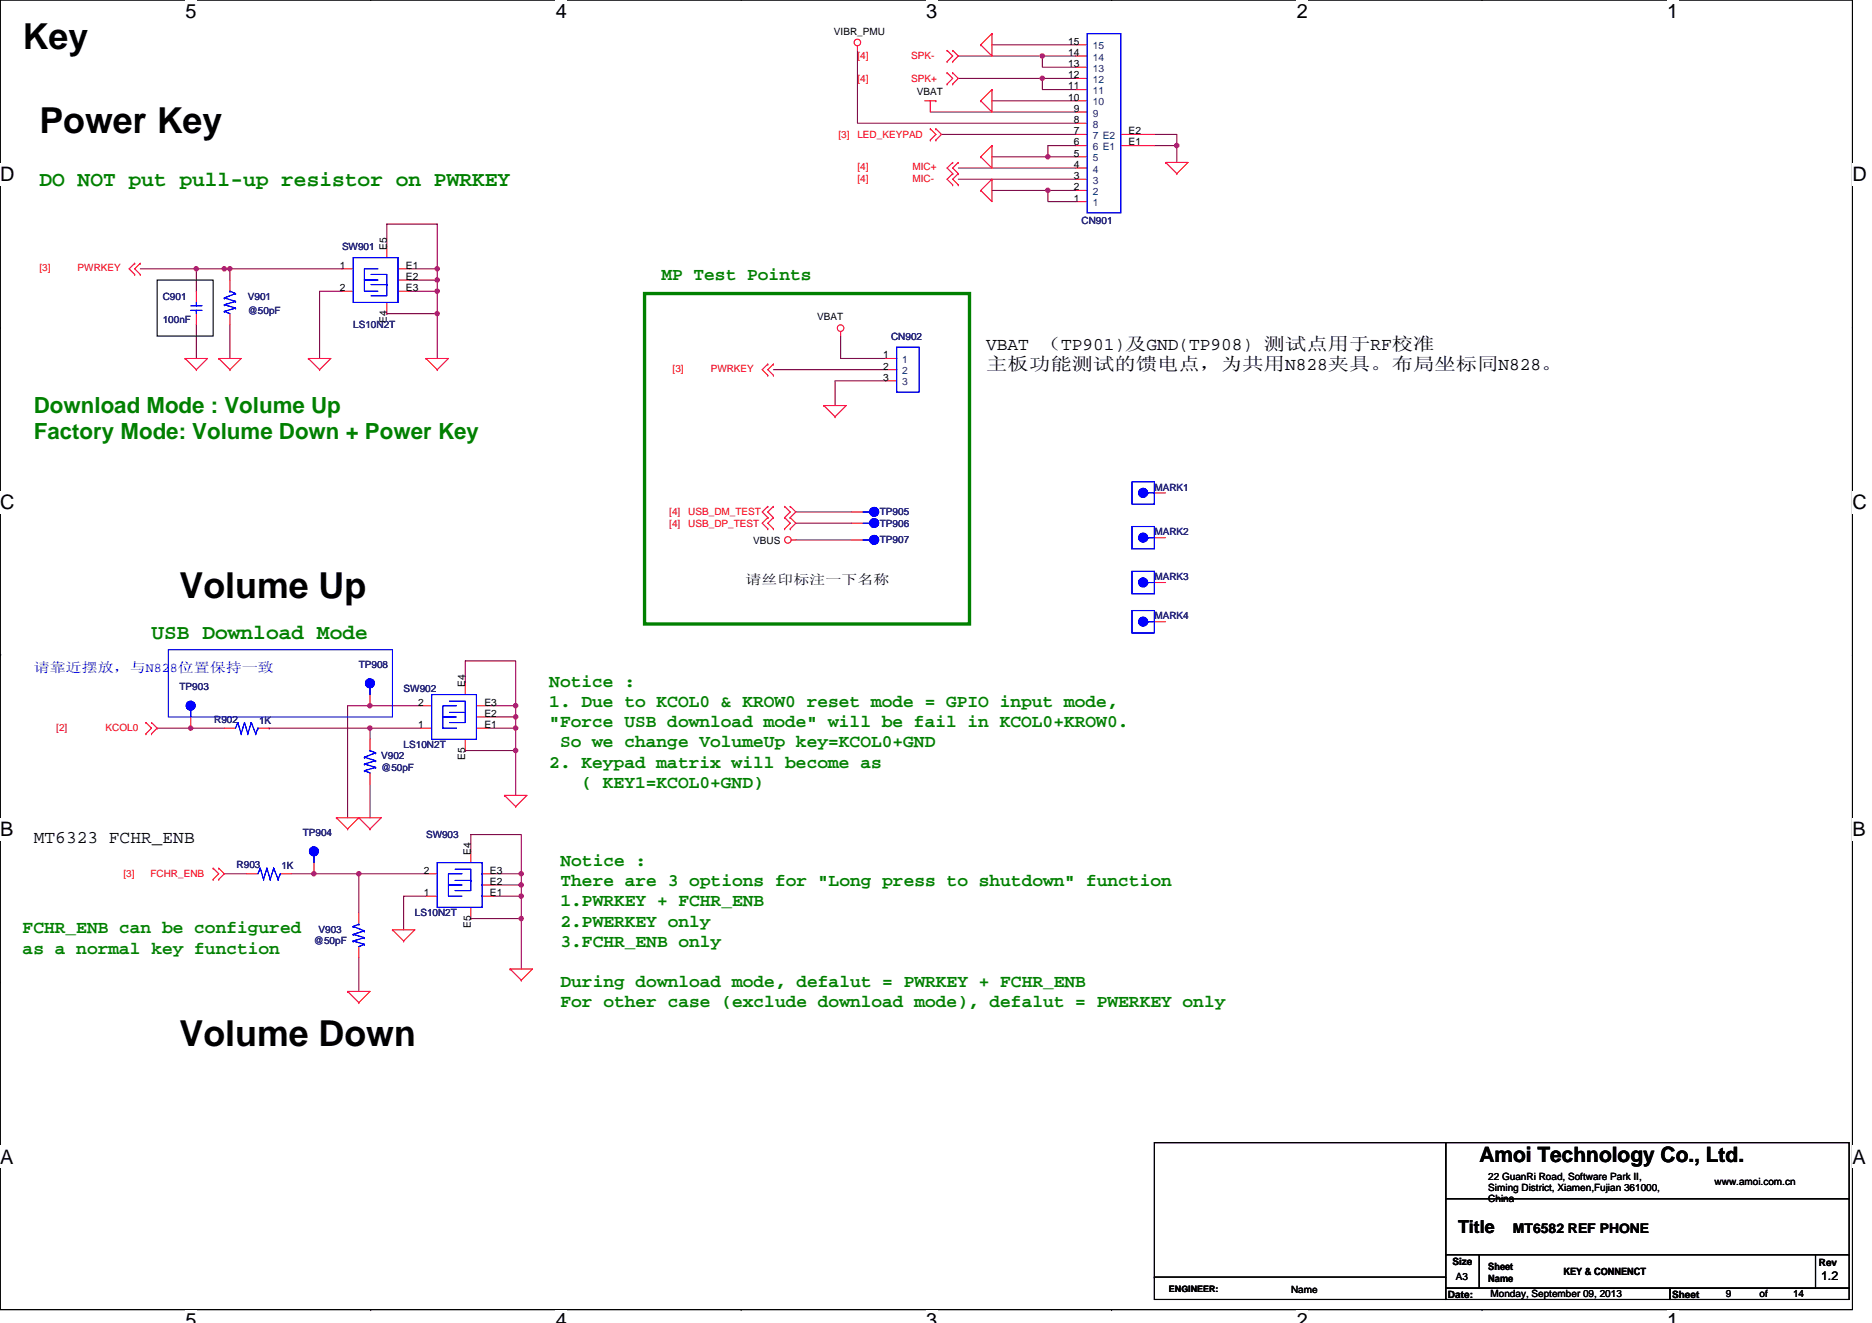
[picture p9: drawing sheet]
<svg xmlns="http://www.w3.org/2000/svg" width="297mm" height="210mm" viewBox="0 0 297 210" stroke-linecap="round" stroke-linejoin="round" font-family="sans-serif">
<path d="M0 0h293.9v207.9h-293.9z" fill="none" stroke="#000" stroke-width=".17"/>
<g fill="#fff">
<path d="M29.4 0h1.8v3.5h-1.8z"/>
<path d="M29.4 207.9h1.8v2h-1.8z"/>
</g>
<path d="M58.8 0h.1M58.8 207.9h.1" fill="none" stroke="#000" stroke-width=".17"/>
<g fill="#fff">
<path d="M88.2 0h1.8v3.5h-1.8z"/>
<path d="M88.2 207.9h1.8v2h-1.8z"/>
</g>
<path d="M117.6 0h.1M117.6 207.9h.1" fill="none" stroke="#000" stroke-width=".17"/>
<g fill="#fff">
<path d="M147 0h1.7v3.5h-1.7z"/>
<path d="M147 207.9h1.7v2h-1.7z"/>
</g>
<path d="M176.4 0h.1M176.4 207.9h.1" fill="none" stroke="#000" stroke-width=".17"/>
<g fill="#fff">
<path d="M205.8 0h1.7v3.5h-1.7z"/>
<path d="M205.8 207.9h1.7v2h-1.7z"/>
</g>
<path d="M235.2 0h.1M235.2 207.9h.1" fill="none" stroke="#000" stroke-width=".17"/>
<g fill="#fff">
<path d="M264.5 0h1.8v3.5h-1.8z"/>
<path d="M264.5 207.9h1.8v2h-1.8z"/>
<path d="M0 26h2.3v3.5h-2.3z"/>
<path d="M293.9 26h2.3v3.5h-2.3z"/>
<path d="M0 77.9h2.3v3.5h-2.3z"/>
<path d="M293.9 77.9h2.3v3.5h-2.3z"/>
</g>
<path d="M0 52h.1M293.9 52h.1" fill="none" stroke="#000" stroke-width=".17"/>
<g fill="#fff">
<path d="M0 129.9h2.1v3.5h-2.1z"/>
<path d="M293.9 129.9h2.1v3.5h-2.1z"/>
</g>
<path d="M0 103.9h.1M293.9 103.9h.1" fill="none" stroke="#000" stroke-width=".17"/>
<path d="M0 103.9h.1" fill="none" stroke="#000" stroke-width=".16"/>
<g fill="#fff">
<path d="M0 181.9h2.2v3.5h-2.2z"/>
<path d="M293.9 181.9h2.2v3.5h-2.2z"/>
</g>
<g fill="none" stroke="#000" stroke-width=".17">
<path d="M24.9 44.4h8.9v8.9h-8.9zM0 155.9h.1M293.9 155.9h.1M183.2 181.4h46.2v24.8h-46.2zM229.4 181.4h64v8.8h-64zM229.4 190.2h64v8.9h-64zM229.4 199.1h5.3v5.4h-5.3zM234.7 199.1h53.4v5.4h-53.4zM288.1 199.1h5.3v5.4h-5.3zM183.2 202.7h.1M183.2 202.7h46.2M229.4 204.5h35.6v1.7h-35.6z"/>
<path d="M265 204.5h28.4v1.7h-28.4z"/>
</g>
<g fill="none" stroke="#800040" stroke-width=".17">
<path d="M136.1 8v11.6h34.6M147.6 17.8h23.1M152.1 8.9h13.3v1.8h5.3M152.1 12.4h13.3v1.8h5.3M157.4 7.1h13.3M157.4 16h13.3M165.4 8.9h.1M165.4 12.4h.1M165.4 8.9h5.3M165.4 12.4h5.3M61.4 39.1v-3.5h8v7.1M149.4 21.3h21.3"/>
<path d="M152.1 26.7h18.6M152.1 28.4h18.6M157.4 24.9h8.9M157.4 30.2h8.9v1.8h4.4M166.3 30.2h.1M166.3 24.9h.1M166.3 30.2h4.4M166.3 24.9h4.4M170.7 23.1h-4.4v1.8M183.2 21.3h3.5v1.8M183.2 23.1h3.5M186.7 23.1h.1"/>
<path d="M186.7 23.1v2.7M22.3 42.7h8.9M31.2 42.7h.1M31.2 51.6v5.3M31.2 42.7h4.4M31.2 42.7v3.5M35.6 42.7h.1M35.6 42.7h.9M36.5 42.7h.1M36.5 42.7h17.8M36.5 51.6v5.3M36.5 42.7v1.7"/>
<path d="M54.3 46.2h-3.6v10.7M61.4 49.8h.1M61.4 49.8h8M64.9 44.4h4.5M64.9 46.2h4.5M64.9 42.7h4.5M69.4 44.4h.1M69.4 49.8v7.1M69.4 42.7h.1M69.4 46.2h.1M69.4 42.7v7.1M122.7 58.7h17.8"/>
<path d="M133.4 53.3v3.6h7.1M140.5 60.5h-8v3.9M126.3 85.7h8.9M126.3 83h8.9M126.3 81.3h8.9M24.9 115.6h.1M24.9 115.6h10.7M30.3 115.6h.1M42.7 115.6h.1M42.7 115.6h16M58.7 112h.1M58.7 115.6v1.7"/>
<path d="M58.7 112h-3.5v17.8M58.7 115.6h8M58.7 112h8M73.8 119.1h.1M73.8 108.5v-3.6h8v7.1M73.8 119.1h8M77.4 113.8h4.4M77.4 115.6h4.4M77.4 112h4.4M81.8 113.8h.1M81.8 119.1v7.1M81.8 112h.1"/>
<path d="M81.8 115.6h.1M81.8 112v7.1M35.6 138.7h3.6M46.3 138.7h3.5M49.8 138.7h.1M49.8 138.7h17.8M56.9 138.7h.1M56.9 138.7v6.2M58.7 124.5v5.3M74.7 135.1v-2.6h8v6.2M78.3 138.7h4.4M82.7 138.7h.1"/>
<path d="M82.7 138.7v7.1M56.9 152v5.4M67.6 142.2h-3.6v5.4M74.7 145.8h.1M74.7 145.8h8M78.3 140.5h4.4M78.3 142.2h4.4M82.7 140.5h.1M82.7 145.8v8M82.7 142.2h.1"/>
</g>
<g fill="#f0f" stroke="#f0f" stroke-width=".17">
<circle cx="69.4" cy="44.4" r=".35"/>
<circle cx="31.1" cy="42.7" r=".35"/>
<circle cx="69.4" cy="49.8" r=".35"/>
<circle cx="36.5" cy="42.7" r=".35"/>
<circle cx="35.6" cy="42.7" r=".35"/>
<circle cx="69.4" cy="42.7" r=".35"/>
<circle cx="69.4" cy="46.2" r=".35"/>
<circle cx="30.3" cy="115.6" r=".35"/>
<circle cx="81.8" cy="113.8" r=".35"/>
<circle cx="81.8" cy="119.1" r=".35"/>
<circle cx="81.8" cy="112" r=".35"/>
<circle cx="82.7" cy="140.4" r=".35"/>
<circle cx="82.7" cy="145.8" r=".35"/>
<circle cx="82.7" cy="138.7" r=".35"/>
<circle cx="58.7" cy="112" r=".35"/>
<circle cx="56.9" cy="138.7" r=".35"/>
<circle cx="49.8" cy="138.7" r=".35"/>
<circle cx="82.7" cy="142.2" r=".35"/>
<circle cx="81.8" cy="115.6" r=".35"/>
<circle cx="166.3" cy="30.2" r=".35"/>
<circle cx="186.7" cy="23.1" r=".35"/>
<circle cx="166.3" cy="24.9" r=".35"/>
<circle cx="165.4" cy="8.9" r=".35"/>
<circle cx="165.4" cy="12.4" r=".35"/>
<circle cx="58.7" cy="115.6" r=".35"/>
</g>
<g fill="none" stroke="#f00" stroke-width=".17">
<path d="M136.1 7.3v.7M146.7 16h1.8M147.6 16v1.8M148.5 16h.1M150.3 9.8h.1M150.3 8h.1M150.3 13.3h.1M150.3 11.6h.1M150.3 8l.9 .9-.9 .9M150.3 11.6l.9 .8-.9 .9M151.2 8h.1M151.2 9.8h.1"/>
<path d="M151.2 11.6h.1M151.2 13.3h.1M151.2 8l.9 .9-.9 .9M151.2 11.6l.9 .8-.9 .9M155.6 7.1h.1M155.6 16h.1M157.4 5.3v3.6l-1.8-1.8M157.4 5.3h.1M157.4 14.2v3.6l-1.8-1.8M157.4 14.2h.1M157.4 5.3l-1.8 1.8M157.4 14.2l-1.8 1.8"/>
<path d="M170.7 16h1.8M170.7 19.6h1.8M170.7 17.8h1.8M170.7 14.2h1.8M170.7 12.4h1.8M170.7 10.7h1.8M170.7 8.9h1.8M170.7 7.1h1.8M61.4 39.1v1.8M147.6 20.4h.1M147.6 22.2h.1M147.6 20.4l.9 .9-.9 .9"/>
<path d="M148.5 22.2h.1M148.5 20.4h.1M148.5 20.4l.9 .9-.9 .9M151.2 27.6h.1M151.2 25.8h.1M151.2 29.3h.1M151.2 25.8l-.9 .9 .9 .9M151.2 27.6l-.9 .8 .9 .9M152.1 27.6h.1M152.1 25.8h.1M152.1 29.3h.1M152.1 25.8l-.9 .9 .9 .9"/>
<path d="M152.1 27.6l-.9 .8 .9 .9M155.6 30.2h.1M155.6 24.9h.1M157.4 28.4v3.6l-1.8-1.8M157.4 28.4h.1M157.4 23.1v3.6l-1.8-1.8M157.4 23.1h.1M157.4 28.4l-1.8 1.8M157.4 23.1l-1.8 1.8M170.7 32h1.8M170.7 30.2h1.8M170.7 28.4h1.8"/>
<path d="M170.7 26.7h1.8M170.7 24.9h1.8M170.7 23.1h1.8M170.7 21.3h1.8M177.8 23.1h5.4M177.8 21.3h5.4M185 25.8h3.5l-1.8 1.8M185 25.8h.1M185 25.8l1.7 1.8M186.7 27.6h.1M21.4 43.6h.1M21.4 41.8h.1"/>
<path d="M21.4 41.8l-.9 .9 .9 .9M22.3 43.6h.1M22.3 41.8h.1M22.3 41.8l-.9 .9 .9 .9M29.4 56.9h3.5l-1.7 1.8M29.4 56.9h.1M29.4 56.9l1.8 1.8M31.2 58.7h.1M31.2 46.2v1.8M31.2 49.8v1.8M34.7 56.9h3.6l-1.8 1.8M34.7 56.9h.1"/>
<path d="M34.7 56.9l1.8 1.8M36.5 58.7h.1M36.5 44.4v1.8M36.5 49.8v1.8M48.9 56.9h3.6l-1.8 1.8M48.9 56.9h.1M48.9 56.9l1.8 1.8M50.7 58.7h.1M54.3 42.7h1.7M54.3 46.2h1.7M61.4 48v1.8M63.2 42.7h1.7"/>
<path d="M63.2 46.2h1.7M63.2 44.4h1.7M67.6 56.9h3.6l-1.8 1.8M67.6 56.9h.1M67.6 56.9l1.8 1.8M69.4 58.7h.1M121.8 59.6h.1M121.8 57.8h.1M121.8 57.8l-.9 .9 .9 .9M122.7 59.6h.1M122.7 57.8h.1M122.7 57.8l-.9 .9 .9 .9"/>
<path d="M133.4 52.6v.7M140.5 56.9h1.8M140.5 58.7h1.8M130.7 64.4h3.6l-1.8 1.7M130.7 64.4h.1M130.7 64.4l1.8 1.7M132.5 66.1h.1M140.5 60.5h1.8M183.2 78.2h1.8M121.8 82.1h.1M121.8 80.4h.1M121.8 83.9h.1"/>
<path d="M121.8 80.4l-.9 .9 .9 .8M121.8 82.1l-.9 .9 .9 .9M122.7 82.1h.1M122.7 80.4h.1M122.7 83.9h.1M122.7 80.4l-.9 .9 .9 .8M122.7 82.1l-.9 .9 .9 .9M124.5 82.1h.1M124.5 80.4h.1M124.5 83.9h.1M124.5 80.4l.9 .9-.9 .8M124.5 82.1l.9 .9-.9 .9"/>
<path d="M125.4 80.4h.1M125.4 82.1h.1M125.4 83.9h.1M125.4 80.4l.9 .9-.9 .8M125.4 82.1l.9 .9-.9 .9M125.6 85.7h.7M135.2 83h1.7M135.2 85.7h1.7M135.2 81.3h1.7M183.2 85.3h1.8M183.2 92.5h1.8M183.2 98.7h1.8"/>
<path d="M23.2 114.7h.1M23.2 116.5h.1M23.2 114.7l.8 .9-.8 .9M24 116.5h.1M24 114.7h.1M24 114.7l.9 .9-.9 .9M30.3 113.8v1.8M35.6 115.6h1.8M40.9 115.6h1.8M58.7 110.2v1.8M58.7 117.3v1.8M66.7 115.6h1.8"/>
<path d="M66.7 112h1.8M73.8 108.5v1.7M73.8 117.3v1.8M75.6 115.6h1.8M75.6 112h1.8M75.6 113.8h1.8M33.8 137.8h.1M33.8 139.6h.1M33.8 137.8l.9 .9-.9 .9M34.7 139.6h.1M34.7 137.8h.1M34.7 137.8l.9 .9-.9 .9"/>
<path d="M39.2 138.7h1.7M44.5 138.7h1.8M49.8 136.9v1.8M53.4 129.8h3.5M53.4 129.8h.1M53.4 129.8l1.8 1.8M55.2 131.6h.1M56.9 129.8h3.6l-1.8 1.8M56.9 129.8h.1M56.9 129.8l-1.7 1.8M56.9 129.8l1.8 1.8M58.7 131.6h.1"/>
<path d="M58.7 122.7v1.8M67.6 138.7h1.8M74.7 135.1v1.8M76.5 138.7h1.8M80 126.2h3.6l-1.8 1.8M80 126.2h.1M80 126.2l1.8 1.8M81.8 128h.1M55.2 157.4h3.5l-1.8 1.7M55.2 157.4h.1M55.2 157.4l1.7 1.7M56.9 159.1h.1"/>
<path d="M56.9 144.9v1.8M56.9 150.2v1.8M62.3 147.6h3.5l-1.8 1.8M62.3 147.6h.1M62.3 147.6l1.7 1.8M64 149.4h.1M67.6 142.2h1.8M74.7 144v1.8M76.5 142.2h1.8M76.5 140.5h1.8M80.9 153.8h3.6l-1.8 1.8M80.9 153.8h.1"/>
<path d="M80.9 153.8l1.8 1.8M82.7 155.6h.1"/>
<circle cx="136" cy="6.7" r=".52"/>
<circle cx="133.4" cy="52.1" r=".52"/>
<circle cx="125" cy="85.7" r=".52"/>
</g>
<path d="M102.3 46.6h51.5v52.4h-51.5z" fill="none" stroke="#008000" stroke-width=".53"/>
<g fill="none" stroke="#00f" stroke-width=".17">
<path d="M172.5 5.3h5.3v28.5h-5.3zM30.3 49.3h1.7M30.3 48.5h1.7M31.2 48v.5M31.2 49.3h.1M31.2 49.3v.5M35.6 49.4h.1M35.6 48.4h.1M35.6 47.3h.1M35.6 49.4l.9 .4M35.6 48.4l1.8 .5M35.6 47.3l1.8 .5"/>
<path d="M36.5 46.2h.1M36.5 46.2l.9 .4M37.4 48.9h.1M37.4 47.8h.1M37.4 46.6h.1M37.4 48.9l-1.8 .5M37.4 47.8l-1.8 .6M37.4 46.6l-1.8 .7M56 40.9h7.2v7.1h-7.2zM58.9 43.6h2.5v3.3h-2.5M58.9 45.2h2.5M59.6 44.4h-1.8h2.2"/>
<path d="M60 42.7h-2.2v3.5h2.2M61.4 45.2h.1M142.3 55.1h3.5v7.1h-3.5zM179.6 76.5h3.6v3.5h-3.6zM182.1 78.2h.1M182.1 78.2h1.1M136.9 83h1.1M136.9 85.7h1.1M136.9 81.3h1.1M138 83h.1M138 85.7h.1M138 81.3h.1"/>
<path d="M179.6 83.6h3.6v3.5h-3.6zM179.6 90.7h3.6v3.5h-3.6zM179.6 96.9h3.6v3.6h-3.6zM182.1 85.3h.1M182.1 92.5h.1M182.1 98.7h.1M182.1 85.3h1.1M182.1 92.5h1.1M182.1 98.7h1.1M26.7 103.1h35.6v10.7h-35.6zM30.3 112.7h.1M30.3 112.7v1.1"/>
<path d="M37.7 114.7h.1M37.7 114.7l-.3 .9M37.7 114.7l.6 1.8M38.3 116.5h.1M38.8 114.7h.1M38.8 114.7l-.5 1.8M38.8 114.7l.5 1.8M39.3 116.5h.1M39.9 114.7h.1M39.9 114.7l-.6 1.8M39.9 114.7l.7 1.8M40.6 116.5h.1"/>
<path d="M40.9 115.6h.1M40.9 115.6l-.3 .9M58.7 109.2h.1M58.7 119.1h.1M58.7 109.2v1M58.7 119.1l.9 .4M59.6 119.5h.1M59.6 119.5l-1.8 .7M68.5 110.2h7.1v7.1h-7.1zM71.3 111.3h2.5v3.4h-2.5M71.3 113.1h2.5M72 113.8h-1.7h2.1"/>
<path d="M72.4 112h-2.1v3.6h2.1M73.8 113.1h.1M41.3 137.8h.1M41.3 137.8l-.4 .9M41.3 137.8l.5 1.8M41.8 139.6h.1M42.4 137.8h.1M42.4 137.8l-.6 1.8M42.4 137.8l.5 1.8M42.9 139.6h.1M43.4 137.8h.1M43.4 137.8l-.5 1.8"/>
<path d="M43.4 137.8l.7 1.8M44.1 139.6h.1M44.5 138.7h.1M44.5 138.7l-.4 .9M49.8 135.8h.1M49.8 135.8v1.1M57.8 122.3h.1M57.8 121.3h.1M57.8 120.2h.1M57.8 122.3l.9 .4M57.8 121.3l1.8 .5M57.8 120.2l1.8 .5"/>
<path d="M59.6 121.8h.1M59.6 120.7h.1M59.6 121.8l-1.8 .5M59.6 120.7l-1.8 .6M69.4 136.9h7.1v7.1h-7.1zM72.2 138h2.5v3.4h-2.5M72.2 139.7h2.5M73.3 138.7h-2.1v3.5h2.1M74.7 139.7h.1M56 149.4h.1M56 148.3h.1M56 147h.1"/>
<path d="M56 149.4l1.8 .5M56 148.3l1.8 .5M56 147l1.8 .7M56.9 146.7h.1M56.9 146.7l-.9 .3M57.8 149.9h.1M57.8 148.8h.1M57.8 147.7h.1M57.8 149.9l-.9 .3M57.8 148.8l-1.8 .6M57.8 147.7l-1.8 .6M72.9 140.5h-1.7h2.1"/>
</g>
<g fill="#00f" stroke="#00f" stroke-width=".17">
<circle cx="181.4" cy="78.2" r=".71"/>
<circle cx="138.7" cy="83" r=".71"/>
<circle cx="181.4" cy="85.3" r=".71"/>
<circle cx="138.7" cy="85.7" r=".71"/>
<circle cx="181.4" cy="92.4" r=".71"/>
<circle cx="30.3" cy="112" r=".71"/>
<circle cx="49.8" cy="135.1" r=".71"/>
<circle cx="58.7" cy="108.4" r=".71"/>
<circle cx="181.4" cy="98.7" r=".71"/>
<circle cx="138.7" cy="81.2" r=".71"/>
</g>
<g font-size="5.7">
<text x="3.6" y="7.8">Key</text>
<text x="6.3" y="21.1">Power Key</text>
<text x="28.5" y="94.9">Volume Up</text>
<text x="28.5" y="166.1">Volume Down</text>
</g>
<g font-size="3.5" fill="#008000">
<text x="5.4" y="65.5">Download Mode : Volume Up</text>
<text x="5.4" y="69.6">Factory Mode: Volume Down + Power Key</text>
</g>
<g font-size="3.4" fill="#008000">
<text x="6.3" y="29.5">DO NOT put pull-up resistor on PWRKEY</text>
<text x="24" y="101.5">USB Download Mode</text>
</g>
<text font-size="3.4" x="234.7" y="184.5">Amoi Technology Co., Ltd.</text>
<g font-size="3.2">
<text x="29.4" y="2.8">5</text>
<text x="88.2" y="2.8">4</text>
<text x="147" y="2.8">3</text>
<text x="205.8" y="2.8">2</text>
<text x="264.5" y="2.8">1</text>
<text x="0" y="28.8">D</text>
<text x="293.9" y="28.8">D</text>
<text x="0" y="80.8">C</text>
<text x="293.9" y="80.8">C</text>
<text x="0" y="132.7">B</text>
<text x="293.9" y="132.7">B</text>
<text x="0" y="184.7">A</text>
<text x="293.9" y="184.7">A</text>
<text x="29.4" y="210.7">5</text>
<text x="88.2" y="210.7">4</text>
<text x="147" y="210.7">3</text>
<text x="205.8" y="210.7">2</text>
<text x="264.5" y="210.7">1</text>
</g>
<g font-size="2.8" fill="#008000">
<text x="104.9" y="44.5">MP Test Points</text>
<text x="87.2" y="109">Notice :</text>
<text x="87.2" y="112.2">1. Due to KCOL0 &amp; KROW0 reset mode = GPIO input mode,</text>
<text x="87.2" y="115.4">&quot;Force USB download mode&quot; will be fail in KCOL0+KROW0.</text>
<text x="88.9" y="118.6">So we change VolumeUp key=KCOL0+GND</text>
<text x="87.2" y="121.8">2. Keypad matrix will become as</text>
<text x="92.3" y="125">( KEY1=KCOL0+GND)</text>
<text x="88.9" y="137.5">Notice :</text>
<text x="88.9" y="140.7">There are 3 options for &quot;Long press to shutdown&quot; function</text>
<text x="88.9" y="143.9">1.PWRKEY + FCHR_ENB</text>
<text x="3.6" y="148.1">FCHR_ENB can be configured</text>
<text x="88.9" y="147.1">2.PWERKEY only</text>
<text x="3.6" y="151.3">as a normal key function</text>
<text x="88.9" y="150.3">3.FCHR_ENB only</text>
<text x="88.9" y="156.7">During download mode, defalut = PWRKEY + FCHR_ENB</text>
<text x="88.9" y="159.9">For other case (exclude download mode), defalut = PWERKEY only</text>
</g>
<g font-size="2.8">
<text x="156.5" y="55.6">VBAT （TP901)及GND(TP908) 测试点用于RF校准</text>
<text x="156.5" y="58.7">主板功能测试的馈电点，为共用N828夹具。布局坐标同N828。</text>
<text x="5.4" y="133.8">MT6323 FCHR_ENB</text>
<text x="231.3" y="195.7">Title</text>
</g>
<g font-size="2.1">
<text x="118.3" y="92.7">请丝印标注一下名称</text>
<text x="240.1" y="195.8">MT6582 REF PHONE</text>
</g>
<text font-size="2.1" fill="#00f" x="5.4" y="106.6">请靠近摆放，与N828位置保持一致</text>
<text font-size="1.9" x="289" y="203.2">1.2</text>
<g font-size="1.6">
<text x="132.3" y="5.5">VIBR_PMU</text>
<text x="169.5" y="10.6">13</text>
<text x="169.5" y="8.9">14</text>
<text x="169.5" y="7.1">15</text>
<text x="145.5" y="15.1">VBAT</text>
<text x="169.5" y="16">10</text>
<text x="169.5" y="14.2">11</text>
<text x="169.5" y="12.4">12</text>
<text x="170.4" y="17.8">9</text>
<text x="170.4" y="23.1">6</text>
<text x="170.4" y="21.3">7</text>
<text x="170.4" y="19.5">8</text>
<text x="179.1" y="23.1">E1</text>
<text x="179.1" y="21.3">E2</text>
<text x="170.4" y="28.4">3</text>
<text x="170.4" y="26.6">4</text>
<text x="170.4" y="24.9">5</text>
<text x="170.4" y="32">1</text>
<text x="170.4" y="30.2">2</text>
<text x="61.4" y="39.6" transform="rotate(-90 61.4 39.6)">E5</text>
<text x="53.9" y="42.7">1</text>
<text x="53.9" y="46.2">2</text>
<text x="64.4" y="42.7">E1</text>
<text x="64.4" y="44.4">E2</text>
<text x="64.4" y="46.2">E3</text>
<text x="61.4" y="51.2" transform="rotate(-90 61.4 51.2)">E4</text>
<text x="129.7" y="50.8">VBAT</text>
<text x="140.1" y="56.9">1</text>
<text x="140.1" y="58.7">2</text>
<text x="140.1" y="60.4">3</text>
<text x="119.5" y="86.4">VBUS</text>
<text x="66.4" y="112">2</text>
<text x="73.8" y="109" transform="rotate(-90 73.8 109)">E4</text>
<text x="76.9" y="113.8">E2</text>
<text x="76.9" y="112">E3</text>
<text x="66.4" y="115.5">1</text>
<text x="76.9" y="115.5">E1</text>
<text x="73.8" y="120.6" transform="rotate(-90 73.8 120.6)">E5</text>
<text x="74.7" y="135.7" transform="rotate(-90 74.7 135.7)">E4</text>
<text x="67.2" y="142.2">1</text>
<text x="67.2" y="138.7">2</text>
<text x="77.7" y="142.2">E1</text>
<text x="77.7" y="140.4">E2</text>
<text x="77.7" y="138.7">E3</text>
<text x="74.7" y="147.3" transform="rotate(-90 74.7 147.3)">E5</text>
<text x="236.2" y="187.2">22 GuanRi Road, Software Park II,</text>
<text x="236.2" y="189">Siming District, Xiamen,Fujian 361000,</text>
<text x="236.2" y="190.8">China</text>
<text x="272.1" y="188.1">www.amoi.com.cn</text>
<text x="230.5" y="200.8">Size</text>
<text x="231" y="203.2">A3</text>
<text x="236.2" y="201.5">Sheet</text>
<text x="236.2" y="203.4">Name</text>
<text x="248.1" y="202.4">KEY &amp; CONNENCT</text>
<text x="288.6" y="201">Rev</text>
<text x="204.9" y="205.2">Name</text>
<text x="229.8" y="206">Date:</text>
<text x="236.5" y="205.9">Monday, September 09, 2013</text>
<text x="265.3" y="206">Sheet</text>
<text x="273.9" y="205.9">9</text>
<text x="279.2" y="205.9">of</text>
<text x="284.5" y="205.9">14</text>
</g>
<g font-size="1.6" fill="#f00">
<text x="136.1" y="9.4">[4]</text>
<text x="144.6" y="9.4">SPK-</text>
<text x="136.1" y="13">[4]</text>
<text x="144.6" y="13">SPK+</text>
<text x="133" y="21.9">[3]</text>
<text x="136.1" y="21.9">LED_KEYPAD</text>
<text x="136.1" y="27">[4]</text>
<text x="136.1" y="28.8">[4]</text>
<text x="144.8" y="27">MIC+</text>
<text x="144.8" y="28.8">MIC-</text>
<text x="6.3" y="43">[3]</text>
<text x="12.3" y="43">PWRKEY</text>
<text x="106.7" y="59">[3]</text>
<text x="112.8" y="59">PWRKEY</text>
<text x="106.2" y="81.8">[4]</text>
<text x="106.2" y="83.6">[4]</text>
<text x="109.2" y="81.8">USB_DM_TEST</text>
<text x="109.2" y="83.6">USB_DP_TEST</text>
<text x="8.9" y="116.1">[2]</text>
<text x="16.8" y="116.1">KCOL0</text>
<text x="19.6" y="139.2">[3]</text>
<text x="23.9" y="139.2">FCHR_ENB</text>
</g>
<g font-size="1.6" fill="#004080">
<text x="173.4" y="11.4">13</text>
<text x="173.4" y="9.6">14</text>
<text x="173.4" y="7.8">15</text>
<text x="173.4" y="16.7">10</text>
<text x="173.4" y="14.9">11</text>
<text x="173.4" y="13.2">12</text>
<text x="173.4" y="23.8">6 E1</text>
<text x="173.4" y="22.1">7 E2</text>
<text x="173.4" y="20.3">8</text>
<text x="173.4" y="18.5">9</text>
<text x="173.4" y="29.2">3</text>
<text x="173.4" y="27.4">4</text>
<text x="173.4" y="25.6">5</text>
<text x="173.4" y="32.7">1</text>
<text x="173.4" y="30.9">2</text>
<text x="143.2" y="57.6">1</text>
<text x="143.2" y="59.4">2</text>
<text x="143.2" y="61.2">3</text>
</g>
<g font-size="1.6" fill="#000080">
<text x="171.6" y="35.6">CN901</text>
<text x="54.3" y="39.6">SW901</text>
<text x="25.8" y="47.6">C901</text>
<text x="39.3" y="47.6">V901</text>
<text x="25.8" y="51.2">100nF</text>
<text x="39.3" y="49.8">@50pF</text>
<text x="56" y="52.1">LS10N2T</text>
<text x="141.4" y="54">CN902</text>
<text x="183.2" y="77.9">MARK1</text>
<text x="139.6" y="83.6">TP906</text>
<text x="139.6" y="81.8">TP905</text>
<text x="139.6" y="86.2">TP907</text>
<text x="183.2" y="85">MARK2</text>
<text x="183.2" y="92.1">MARK3</text>
<text x="183.2" y="98.3">MARK4</text>
<text x="56.9" y="106">TP908</text>
<text x="28.5" y="109.5">TP903</text>
<text x="64" y="109.9">SW902</text>
<text x="34" y="114.7">R902</text>
<text x="41.1" y="114.9">1K</text>
<text x="64" y="118.8">LS10N2T</text>
<text x="60.5" y="120.5">V902</text>
<text x="60.5" y="122.3">@50pF</text>
<text x="37.5" y="137.8">R903</text>
<text x="44.7" y="138">1K</text>
<text x="48" y="132.6">TP904</text>
<text x="67.6" y="133">SW903</text>
<text x="49.8" y="149.9">@50pF</text>
<text x="50.5" y="148.1">V903</text>
<text x="65.8" y="145.4">LS10N2T</text>
</g>
<text font-size="1.4" x="185.5" y="205.1">ENGINEER:</text>
</svg>
